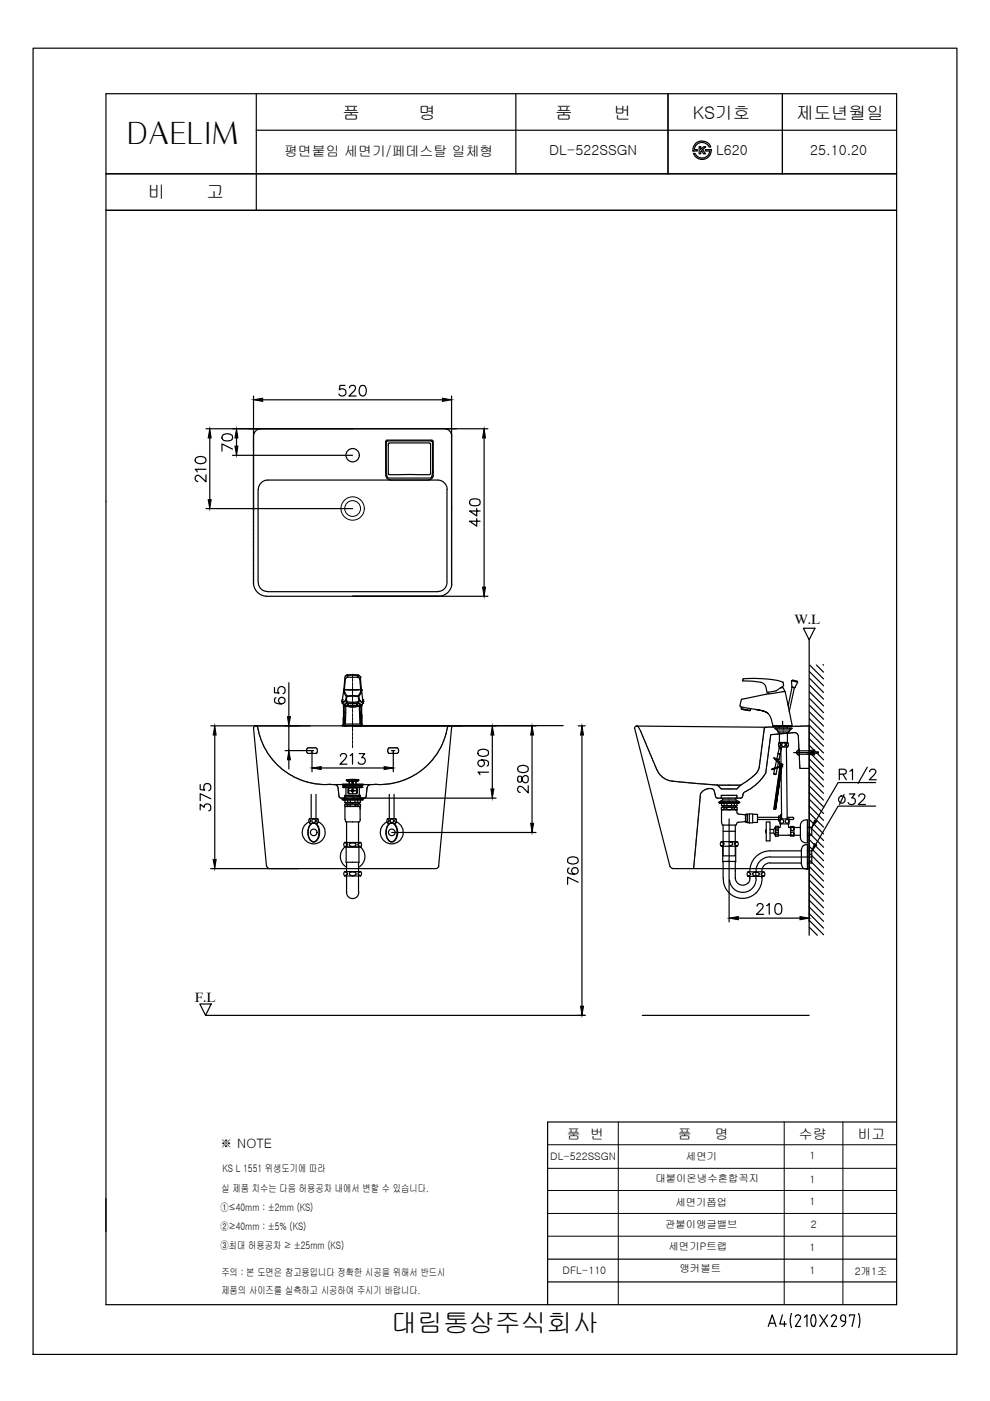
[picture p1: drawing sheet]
<svg xmlns="http://www.w3.org/2000/svg" width="210mm" height="297mm" viewBox="0 0 210 297" stroke-linecap="round" stroke-linejoin="round" font-family="sans-serif">
<!-- layer: YA -->
<g fill="none" stroke="#000" stroke-width=".25">
<path d="M7 10.2h195.9v277h-195.9zM22.5 19.9h167.6v256.7h-167.6zM54.3 19.9v24.7M109.4 19.9v17M141.6 19.9v17M165.9 19.9v17M22.5 36.8h167.6M54.3 27.6h135.8M147 32.5h.3a1.64 1.64 0 0 0 1.8 1 1.64 1.64 0 0 0 1.4-1.5h-.9l-.1-.3h1.3a1.97 1.97 0 0 1-1.5 2.1 1.97 1.97 0 0 1-2.3-1.3zM147.5 30.4a2 2 0 0 1 3.2 .8h-.2a2.02 2.02 0 0 0-2.4-.8l-.6 .5-.2 .5-.1 .3h.7v.3h-1l.1-.7zM148.2 31.1h.4v.5l.6-.5h.4l-.6 .6 .6 .9h-.4l-.5-.7-.1 .2v.5h-.4zM22.5 44.6h167.6"/>
<path d="M190.1 237.9h-74v38.7M116.1 271.8h74M116.1 267h74M165.9 278.8l-.6 1.9h1.4M167.8 278.5l-.3 1.5 .3 1.5M168.6 279.2a.56 .56 0 0 1 .8-.4 .56 .56 0 0 1 .3 .8l-1.1 1.6h1.1M170.5 279.3l.6-.5v2.4M172.2 278.9a2.1 2.1 0 0 0 .1 2.3l.5-.1 .1-.4a2.31 2.31 0 0 0-.2-1.8M172.2 278.9l.3-.2 .3 .2M173.8 278.8l1.7 2.4M175.5 278.8l-1.7 2.4M176.3 279.2a.54 .54 0 0 1 .7-.4 .54 .54 0 0 1 .3 .8l-1 1.6h1.1"/>
<path d="M178.2 279.3v.3M178.3 279.3a.53 .53 0 0 1 .5-.5 .53 .53 0 0 1 .5 .5M178.3 279.6v.3l.5 .2M179.3 279.3v.8M180.1 279.1v-.3h1.1l-.5 2.4M182 278.5l.3 1.5-.3 1.5M162.9 281.2l.8-2.4 .8 2.4M163.1 280.6h1.2M166.3 280.2v1M178.8 280.2h.5M179.3 280.1a1.25 1.25 0 0 1-.8 1.2"/>
</g>
<!-- layer: DIM -->
<path d="M131.1 237.9v38.7M166.3 237.9v38.7M178.7 237.9v38.7M116.1 257.3h74M116.1 252.4h74M116.1 242.7h74M116.1 247.7h74M116.1 262.1h74" fill="none" stroke="#000" stroke-width=".21"/>
<!-- layer: MAIN -->
<path d="M170.3 133.2h2.5l-1.2 2.5zM42.4 212.9h2.4l-1.2 2.4z" fill="none" stroke="#000" stroke-width=".25"/>
<!-- layer: 0 -->
<g fill="none" stroke="#000" stroke-width=".25">
<path d="M41.5 97.1a1.41 1.41 0 0 1 2.2 .4v.2a1.33 1.33 0 0 1-2.3 0zM43.7 99.5h-2.3l.4 .5M43.7 90.9h59.7M44.5 92.9v13M47.2 92.3a1.66 1.66 0 0 1 2 0 .8 .8 0 0 1-.3 1.1 1.85 1.85 0 0 1-1.7-.3l-.1-.2zM49.3 95.2l-2.2-1.1v1.5M49.3 96.5h25.4M50.2 92.9v1.7M53.7 84v39.9M55.4 90.9a1.63 1.63 0 0 0-1.7 1.6M55.7 84.8h38.1M73.1 81.7h-1l-.1 .9a.8 .8 0 0 1 1.2 0 .8 .8 0 0 1-.2 1.2 .8 .8 0 0 1-1.1-.3"/>
<path d="M74.1 82.2l.1-.3a.75 .75 0 0 1 1.1 0 .78 .78 0 0 1-.2 1l-1.1 1.1h1.5M76.5 81.8a.74 .74 0 0 1 1 .3 1.14 1.14 0 0 1-.7 1.9 1.41 1.41 0 0 1-.3-2.2zM94.2 90.9a1.63 1.63 0 0 1 1.6 1.6M95.7 84v39.9M102.6 92.9v31.6M43.7 100.7v1.5l-1.1-1.1a.65 .65 0 0 0-1.1-.1l-.1 .7 .5 .4M43.7 107.8h31M54.7 103.8v19.5M92.8 101.8h-36a2.01 2.01 0 0 0-2 2M92.8 101.8a2.01 2.01 0 0 1 2 2M94.8 103.8v19.5M99.7 106.1a1.85 1.85 0 0 1 2 0 .8 .8 0 0 1-.3 1.1 2.02 2.02 0 0 1-1.7-.3l-.1-.3z"/>
<path d="M101.1 110v1.6l-1.5-1.1h2.2M101.1 107.8v1.6l-1.5-1.1h2.2M53.8 123.9a2.86 2.86 0 0 0 2.7 2.5M54.8 123.4a1.93 1.93 0 0 0 2 2M56.4 126.4h47M56.8 125.4h36.1M94.8 123.4a1.93 1.93 0 0 1-2 2M95.8 123.9a2.86 2.86 0 0 1-2.7 2.5M45.5 155.8v26.4M53.7 154.3l2.8 29.4M54.2 153.9l-.3 .1-.1 .3M58.2 145.8v1.1l1 .1a.8 .8 0 0 1 0-1.3 .8 .8 0 0 1 1.2 .2 .8 .8 0 0 1-.4 1.2"/>
<path d="M58.5 147.9a.66 .66 0 0 0-.3 .7 .66 .66 0 0 0 .4 .5 1.59 1.59 0 0 0 1.8-.2 .7 .7 0 0 0-.4-1 .7 .7 0 0 0-.9 .5 .7 .7 0 0 0 .6 .8M60.4 159.1h6.1M61.2 144.8v7.1M61.2 153.9v5.2M66.2 159.1v4.5M76.1 159.8h1.2l-.6 .8a.73 .73 0 0 1 .8 .9 .73 .73 0 0 1-1 .5l-.4-.1-.2-.3M83 159.1h.7M83.4 159.1v4.5M95.4 153.9l.3 .1 .1 .3M95.7 154.3l-2.7 29.4M101.4 159.2a1.73 1.73 0 0 1 2.1 0 .74 .74 0 0 1-.3 1 1.78 1.78 0 0 1-1.8-.2zM104.4 155.8v11.5"/>
<path d="M112.8 155.8v18.8M119.4 153.9h-74.7M122.6 153.9h1.5M123.4 155.8v57.5M135 153.9l27.4 .3M135 153.9a.4 .4 0 0 0-.4 .5l7.5 29.3M135 153.9l.4 .3M135.3 154.1l.5 .9M165.9 152.9v1M168.3 159.6h4.4M168.9 159.4h.1v.3h-.1M168.9 159.4l.6-.4-.1 1.1-.5-.4"/>
<path d="M169.4 159.2l3.3-.2v.3l-1.6 .3 1.6 .2v.3l-3.3-.2M171.6 153.9v41.6M171.9 159.4h1.6v.3h-1.5M42.4 171.7v-1.2l.9 .7a.72 .72 0 0 1 .8-.8 .72 .72 0 0 1 .6 1l-.1 .3-.3 .2M42.4 166.3v1.1l1 .1a.8 .8 0 0 1 0-1.2 .8 .8 0 0 1 1.2 .2 .8 .8 0 0 1-.3 1.2M44.7 169.3l-2.3-1v1.5M61.2 161.1v1.9M68.1 162.8h13.3M72.2 160.3l.2-.4h.9a.51 .51 0 0 1 0 .7l-1.2 1.4h1.5M73.9 167.7h1.7M74.2 160.2l.5-.4v2.2M74.7 166.8v1.2"/>
<path d="M74.7 169.2h30.5M83 176.5h30.7M102.1 161.1a.7 .7 0 0 1 .6 1 .7 .7 0 0 1-1.2 .2 .7 .7 0 0 1 .2-1.1 2.29 2.29 0 0 1 1.8 .2 .72 .72 0 0 1-.2 1M103.6 163.7h-2.3l.5 .6M109.9 164.6a.81 .81 0 0 0 .2 1.2l.4-.1 .1-.2a.95 .95 0 0 1 1-1.1 .8 .8 0 0 1 .4 .9 .8 .8 0 0 1-.7 .7 1.04 1.04 0 0 1-.7-1.1 .45 .45 0 0 0-.7-.3zM109.9 162.6a1.66 1.66 0 0 1 2 0 .74 .74 0 0 1-.3 1.1 1.14 1.14 0 0 1-1.8-.7zM112 166.6v1.5l-1.1-1.1a.78 .78 0 0 0-.9-.2 .75 .75 0 0 0 0 1.1l.3 .1M153.3 176.2h2.6M154.6 173.6v21.9M162.5 178.3h.8M169.6 162.9h2M171.2 173.8v4.9"/>
<path d="M44.7 184.2h47.8M56.5 183.6l.3 .4 .2 .1M73.4 182.8v.1M93 183.6v.2l-.4 .3M120.4 182a1.73 1.73 0 0 1 2.1 0 .74 .74 0 0 1-.3 1.1 1.78 1.78 0 0 1-1.8-.2zM120.7 184a.68 .68 0 0 0-.3 1 1.73 1.73 0 0 0 2.1 0 .7 .7 0 0 0-.3-1 .7 .7 0 0 0-1 .5 .7 .7 0 0 0 .6 .8M122.6 187l-2.3-1v1.5M142.1 183.7l.5 .4 29 .1M142.7 184.1h.1M156.5 194.7h13.1M160.5 192.1l.1-.3 .3-.2h.5l.3 .2a.72 .72 0 0 1-.2 1l-1.1 1.1h1.5M162.5 192l.6-.4v2.3"/>
<path d="M164.6 191.7a.72 .72 0 0 1 1.1 .3 2.02 2.02 0 0 1-.2 1.7 .74 .74 0 0 1-1.1-.3 2.09 2.09 0 0 1 .2-1.7zM172.1 180.4v2.6M43.6 215.3h80.5M136.2 215.3h35.4"/>
<circle cx="74.8" cy="96.5" r="1.42"/>
<circle cx="74.8" cy="167.6" r=".28"/>
</g>
<!-- layer: 2 -->
<g fill="none" stroke="#000" stroke-width=".25">
<path d="M54.6 154.1v.1M54.6 154.2l.1 .2M54.7 154.4v.3M54.7 154.7l.1 .1M54.8 154.8v.2M54.8 155v.1M54.8 155.1v.2M54.9 155.3v.1M54.9 155.5l.1 .2M55 155.8l.1 .2M55.1 156v.3M55.2 156.3v.1"/>
<path d="M55.2 156.5l.1 .2M55.3 156.8l.1 .2M55.4 157.1l.1 .2M55.6 157.3v.1M55.6 157.5l.1 .2M55.7 157.7l.1 .3M55.9 158l.1 .4M56 158.5l.1 .1M56.1 158.6l.1 .2M56.3 158.8v.1M56.4 159v.1M56.5 159.1v.1"/>
<path d="M56.5 159.3l.1 .1M56.6 159.4l.1 .1M56.7 159.5v.1M56.8 159.7l.1 .2M56.9 159.9l.1 .1M65 159.3v.1M65 159.4l.1 .1M65.1 158.8l-.1 .4M65.1 159.5v.1M65.1 158.7v.1M65.2 159.7h.1M65.3 158.6h-.1"/>
<path d="M65.4 158.6h.7M65.4 159.7h.7M66.2 158.6h.4M66.2 159.7h.4M66.7 158.6h.2M67 158.6h.1M67.1 159.7h-.4M67.2 158.7l.1 .2M67.2 159.5v.2M67.3 159.4v.1M67.3 158.9v.3M67.3 159.3v.1"/>
<path d="M82.2 159.1v.1M82.2 159.3l.1 .2M82.3 158.8l-.1 .3M82.3 159.5l.1 .2M82.4 159.7h.6M83 158.6h-.5l-.2 .2M83.1 158.6h.4M83.1 159.7h.4M83.6 158.6h.7M84.3 159.7h-.7M84.4 158.7v.1M84.4 159.5v.1"/>
<path d="M84.4 158.8l.1 .3M84.5 159.4l-.1 .1M84.5 159.3v.1M84.5 159.1v.1M92.8 159.7l-.3 .3M92.8 159.5v.1M92.9 159.4v.1M93 159.2l-.1 .1M93.1 159.1l-.1 .1M93.2 158.8l-.1 .3M93.3 158.7l-.1 .1M93.4 158.6l-.1 .1"/>
<path d="M93.5 158.4l-.1 .2M93.6 158.2l-.1 .2M93.7 158l-.1 .1M93.7 157.9v.1M93.8 157.7v.1M93.8 157.6v.1M93.9 157.5l-.1 .1M94 157.3l-.1 .1M94 157.2v.1M94.1 156.9v.3M94.2 156.7l-.1 .2M94.3 156.5l-.1 .2"/>
<path d="M94.3 156.3v.1M94.4 156.2l-.1 .1M94.5 155.9l-.1 .2M94.5 155.7v.1M94.6 155.6v.1M94.6 155.4v.1M94.6 155.3v.1M94.7 155.1l-.1 .2M94.7 155v.1M94.7 154.8v.1M94.8 154.7l-.1 .1M94.9 154.4l-.1 .2"/>
<path d="M94.9 154.1v.2M135 153.9h.1M135.8 155.1l.1 .2M136 155.3v.1M136 155.5l.1 .2M136.1 155.8l.1 .2M136.3 156v.1M136.3 156.2v.1M136.4 156.3v.1M136.4 156.4l.1 .3M136.6 156.7v.1M136.6 156.9v.1"/>
<path d="M136.7 157v.1M136.7 157.2h.1M136.8 157.3v.1M136.8 157.5l.1 .2M137 157.7l.1 .4M137.1 158.2l.1 .2M137.3 158.4v.1M137.3 158.6l.1 .2M137.4 158.8l.1 .1M137.5 159l.1 .2M137.6 159.3l.1 .1M137.7 159.4v.1"/>
<path d="M137.7 159.6l.1 .1M137.8 159.7v.1M137.9 159.9l.1 .2M161.3 159.9v.2M161.4 159.6v.2M161.4 159.3v.1M161.4 159.4v.1M161.4 159v.2M161.5 158.7v.1M161.5 158.8l-.1 .1M161.5 158.3v.3M161.6 158v.2"/>
<path d="M161.6 158.2l-.1 .1M161.6 157.7v.1M161.6 157.9v.1M161.7 157.3v.2M161.7 157.6l-.1 .1M161.7 157.2h.1M161.7 156.7v.4M161.8 156.4v.2M161.8 156.1v.2M161.9 155.8v.1M161.9 155.9l-.1 .1M161.9 155.5h.1"/>
<path d="M161.9 155.6v.1M162 155.3l-.1 .1M162 154.7v.1M162 154.9v.1M162 155v.3M162.1 154.4l-.1 .3M162.2 154.2l-.1 .2M162.3 154.2h.3M162.8 154.1l-.1 .1M162.8 154.1h.3M162.9 159.7v.3M162.9 159.4v.3"/>
<path d="M163 159.1v.3M163 158.8v.1M163 159v.1M163.1 158.6l-.1 .2M163.1 158.2v.1M163.1 158.3v.3M163.1 158v.1M163.2 157.7l-.1 .3M163.2 157.1v.6M163.3 157v.1M163.3 156.5v.1M163.3 156.6v.3"/>
<path d="M163.4 156.2v.1M163.4 156.4l-.1 .1M163.4 156.1h.1M163.4 155.9v.1M163.5 155.8h-.1M163.6 155.8h.1M163.9 155.7l-.2 .1M164 155.7h.1M164.2 154.1h-1M164.2 154.1h.1M164.3 155.7h-.1M164.3 155.7h.1"/>
<path d="M164.4 154.1h.4M164.5 155.7h.1M164.7 155.6l-.1 .1M164.9 154.1h.5M165.2 155.6h-.4M165.6 154.1h-.1M165.6 154.1h.4M165.9 155.5l-.6 .1M166 155.5h.1M166.1 154.1h.8M166.1 155.5h.3M166.5 155.5h.1"/>
<path d="M167 154h.2M167 155.5h-.4M167.2 155.4l-.1 .1M167.2 155.4h.3M167.3 154h.4M167.6 155.4h-.1M167.7 155.4h.3M167.8 154h.5M168.1 155.3l-.1 .1M168.1 155.3h.3M168.4 154h.1M168.5 155.3h.1"/>
<path d="M168.6 154h.3M168.6 155.3l.2 .1M168.8 155.4l.1 .1M168.9 155.5h.1M169 154h.7M169.1 155.6v.1M169.1 155.7l.1 .1M169.2 155.8v.1M169.2 156l.1 .6M169.3 156.7v.4M169.3 157.6l.1 .1M169.3 157.2v.3"/>
<path d="M169.4 158.4v.2M169.4 157.7v.1M169.4 157.9v.4M169.4 158.7v.4M169.4 159.1v.3M169.4 159.6l.1 .7M169.4 159.4v.1M169.8 153.9h.4M170.3 153.9h.3M170.7 153.9h.4M171.3 153.9h-.2M171.3 153.9h.3"/>
<path d="M57 160l.1 .1M57.1 160.2h.1M57.2 160.3l.1 .1M57.3 160.4v.1M57.4 160.5v.1M57.5 160.7h.1M57.6 160.8l.1 .2M57.7 161l.1 .1M57.9 161.1l.1 .2M58.1 161.3v.1M58.2 161.5v.1M58.3 161.6h.1"/>
<path d="M58.4 161.7v.1M58.5 161.8v.1M58.6 161.9l.1 .2M58.8 162.2l.2 .1M59 162.4l.2 .1M59.3 162.6h.1M59.4 162.7h.1M59.5 162.8h.1M59.6 162.9l.1 .1M59.7 163h.1M59.8 163.1h.1M59.9 163.2l.5 .3"/>
<path d="M60.4 163.5l.1 .1M60.6 163.6v.1M60.7 163.7l.1 .1M60.8 163.8h.1M60.9 163.9h.1M61.1 164l.1 .1M61.2 164.1h.1M61.3 164.1l.1 .1M61.5 164.2v.1M61.6 164.3l.1 .1M61.7 164.4l.3 .1M62 164.5l.1 .1"/>
<path d="M62.1 164.6h.1M62.3 164.7h.1M62.4 164.7l.2 .2M62.7 164.9h.1M62.8 164.9l.3 .1M63.1 165.1l.2 .1M63.4 165.2h.1M63.5 165.2l.1 .1M63.7 165.3l.2 .1M64 165.4v.1M64.1 165.5h.1M64.2 165.5h.1"/>
<path d="M64.4 165.6h.1M64.5 165.6l.3 .1M64.8 165.7l.3 .1M65.1 165.8h.1M65.3 165.8v.1M65.4 165.9h.1M65.6 165.9h.1M65.7 166h.2M66 166h.1M66.2 166l.2 .1M66.4 166.1h.2M66.6 166.1l.1 .1"/>
<path d="M66.7 166.2h.3M67.1 166.2h.2M67.4 166.2l.1 .1M67.5 166.3h.3M67.8 166.3h.4M68.3 166.3h.4M68.8 166.3h.5M69.5 166.3h-.1M69.5 166.3h.5M70 166.3h.1M70.2 166.3h.1M70.3 166.3h.1"/>
<path d="M70.5 166.3h.7M71 166.3l.1 .1M71.2 166.4h.1M71.3 166.3h.4M71.3 166.5h.1M71.4 166.6h.1M71.5 166.7l.1 .1M71.6 166.8l.1 .3M71.7 167.2v.2M71.7 166.3h1.2M71.7 167.5v.3M71.8 167.8v.3"/>
<path d="M71.8 168.1v.1M71.8 168.3l.1 .2M71.9 168.8l.1 .3M71.9 168.6v.1M73 166.3h.3M73.1 169.1v.1l-1.1-.1M73.1 169.2h.2M73.1 169v.1M73.3 168.6h-.2v.3M73.4 166.4h.7M73.4 168.6h.7M73.4 169.2h.7"/>
<path d="M74.2 166.4h.4M74.2 168.6h.4M74.2 169.2h.4M74.7 168.6h.3M74.7 169.2h.3M75 166.4h.1M75.1 166.4h.4M75.1 168.6h.4M75.1 169.2h.4M75.6 166.4h.5M75.6 168.6h.6M75.6 169.2h.6"/>
<path d="M76.1 166.3h.1M76.3 166.3h.4M76.3 168.6l.1 .3M76.3 169.2h.1M76.4 169.1l.1 .1M76.4 169v.1M76.8 166.3h.4M77.2 166.3h.7M77.3 169.2h-.8M77.5 169.1l-.1 .1M77.6 168.8l-.1 .3M77.7 168.6l-.1 .1"/>
<path d="M77.7 168v.2M77.7 168.3v.2M77.8 167.7v.2M77.8 167.5v.1M77.8 166.9v.5M77.9 166.8v.1M78 166.7l-.1 .1M78 166.3h.4M78.1 166.6h-.1M78.2 166.5h-.1M78.3 166.4h.1M79.2 166.3l-.8 .1"/>
<path d="M79.3 166.3h-.1M79.4 166.3h.4M79.9 166.3h.1M80 166.3h.2M80.2 166.3h.4M80.7 166.3h.4M81.2 166.3h-.1M81.3 166.3h.2M81.7 166.3h-.1M81.7 166.3h.1M81.9 166.3h.1M82.2 166.2l-.2 .1"/>
<path d="M82.2 166.2h.1M82.6 166.2h-.2M82.7 166.2h.1M82.9 166.1l-.1 .1M83.3 166l-.3 .1M83.5 166h-.1M83.8 166h-.2M83.8 165.9h.2M84.3 165.8l-.3 .1M84.4 165.8h-.1M84.6 165.7l-.2 .1M84.7 165.7h-.1"/>
<path d="M84.9 165.7h-.2M85 165.6l-.1 .1M85 165.6h.1M85.2 165.5h.1M85.4 165.5h-.1M85.7 165.4l-.2 .1M85.9 165.3l-.1 .1M86.1 165.2l-.2 .1M86.3 165.1l-.1 .1M86.4 165.1h-.1M86.6 165h-.1M86.7 164.9l-.1 .1"/>
<path d="M87 164.8l-.2 .1M87.1 164.7l-.1 .1M87.4 164.6l-.2 .1M87.5 164.5l-.1 .1M87.7 164.4l-.1 .1M87.8 164.4h-.1M88.1 164.2l-.3 .2M88.2 164.1l-.1 .1M88.3 164.1h.1M88.5 164h-.1M88.6 163.9h-.1M88.7 163.8h-.1"/>
<path d="M88.8 163.7v.1M89 163.6l-.1 .1M89.2 163.4l-.2 .2M89.4 163.3l-.1 .1M89.6 163.2h-.1M89.7 163.1h-.1M89.8 163h-.1M89.9 162.9h.1M90 162.7v.1M90.2 162.7h-.1M90.3 162.6h-.1M90.4 162.4l-.1 .1"/>
<path d="M90.5 162.4h-.1M90.7 162.2l-.2 .1M90.8 162l-.1 .1M91 161.9l-.1 .1M91 161.8v.1M91.1 161.7v.1M91.3 161.6h-.1M91.3 161.5v.1M91.5 161.3l-.1 .1M91.6 161.2l-.1 .1M91.8 161l-.2 .2M91.8 160.9v.1"/>
<path d="M91.9 160.8h.1M92.2 160.4l-.2 .3M92.3 160.3v.1M92.4 160.2h.1M92.5 160l-.1 .1M138 160.1v.1M138 160.3l.1 .2M138.2 160.5v.2M138.2 160.7v.1M138.3 160.8v.1M138.3 161l.1 .1M138.4 161.1v.1"/>
<path d="M138.5 161.3h.1M138.5 161.4v.1M138.6 161.6l.1 .2M138.7 161.9h.1M138.8 162v.2M138.9 162.3v.1M138.9 162.4l.1 .1M139 162.5l.1 .4M139.2 163l.1 .2M139.3 163.3v.1M139.4 163.4l.1 .2M139.5 163.7l.1 .1"/>
<path d="M139.6 163.8v.1M139.7 163.9l.1 .1M139.8 164.1h.1M139.9 164.2v.1M140 164.3l.2 .2M140.2 164.5l.1 .1M140.3 164.6l.1 .1M140.4 164.7l.1 .1M140.5 164.8l.1 .1M140.7 164.9h.1M140.8 165h.1M140.9 165.1h.1"/>
<path d="M141 165.2h.1M141.2 165.2l.2 .1M141.5 165.3l.1 .1M141.6 165.4l.2 .1M141.9 165.5h.1M142.1 165.5h.1M142.2 165.5l.1 .1M142.4 165.6h.1M142.5 165.6h.1M142.7 165.6l.1 .1M142.9 165.7h.2M143.2 165.7h.1"/>
<path d="M143.3 165.7h.3M143.6 165.7h.1M143.8 165.7h.2M144.1 165.8h.4M144.6 165.8l.7 .1M145.3 165.9h.1M145.4 165.9h.3M145.8 165.9l.1 .1M145.9 166h.3M146.2 166h.3M146.5 166h.1M146.7 166h.1"/>
<path d="M146.8 166h.3M147.1 166l.2 .1M147.3 166.1h.3M147.4 179.9v.1M147.5 179.5h.1M147.5 179.6v.3M147.5 179v.4M147.6 178.5v.3M147.6 178.9v.1M147.6 166.1h.1M147.6 177.6v.9M147.7 177.2v.4"/>
<path d="M147.7 176.7v.1M147.7 176.9v.2M147.8 166.1h.4M147.8 176.2v.1M147.8 176.4v.3M147.9 175.3v.3M147.9 175.7l-.1 .5M147.9 174.9v.4M147.9 174.4v.4M148 174v.3M148 173.7v.2M148.1 173l-.1 .6"/>
<path d="M148.1 172.6v.4M148.2 172.1v.3M148.2 172.4v.1M148.2 166.2h.2M148.2 171.7v.4M148.2 171.2v.4M148.3 170.7v.4M148.3 170.3v.1M148.3 170.4v.3M148.4 169.8v.4M148.4 169.3v.5M148.4 168.9v.2"/>
<path d="M148.4 169.2v.1M148.5 168.5v.2M148.5 168.8h-.1M148.5 166.2h.1M148.6 168.2l-.1 .2M148.7 166.2h.1M148.7 168.1l-.1 .1M148.8 168h-.1M148.8 166.2h.1M148.9 167.9h-.1M149 166.2h.3M149 167.7l-.1 .1"/>
<path d="M149.1 167.7h-.1M149.3 167.6h-.1M149.3 166.2l.1 .1M149.4 167.5h-.1M149.4 166.3h.3M149.7 167.4h-.3M149.7 167.3h.1M149.8 166.3h.3M149.8 167.3h.2M150 167.2h.1M150.2 166.3h.1M150.3 167.2h-.2"/>
<path d="M150.3 167.2h.1M150.4 166.3h.1M150.5 167.2h.3M150.5 166.3h.4M150.9 167.2h.1M151 166.4h.4M151 167.2l.1 .1M151.2 167.3v.1M151.2 167.4l.1 .1M151.4 167.5v.1M151.4 167.7l.1 .1M151.5 166.4h.1"/>
<path d="M151.5 167.8v.1M151.5 168h.1M151.5 168l.1 .3M151.6 168.3v.2M151.6 166.4h.4M151.6 168.5l.1 .3M151.7 168.8l.1 .3M151.7 168.8h.1M151.9 169.1l.1 .1M152 169.2h.5M152 166.4l.2 .1M152.1 166.5h.2"/>
<path d="M152.2 166.6h.1M152.3 166.6l.1 .1M152.4 166.5h1.1M152.4 166.8h.1M152.5 166.9h.1M152.6 169.2h.2M152.6 167l.1 .1M152.8 167.1h.1M152.9 167.2l.4 .1M152.9 169.1v.1M152.9 169.2h.4M152.9 169v.1"/>
<path d="M153.3 168.6h-.4v.3M153.4 168.6h.4M153.4 169.2h.4M153.4 167.3h.4M153.6 166.5h.4M153.9 168.6h1.5M153.9 169.2h1.5M153.9 167.3h1.5M154.1 166.5h1.1M155.3 166.5h.4M155.5 168.6h.4M155.5 169.2h.4"/>
<path d="M155.5 167.3h.4M155.8 166.5h.6M156 168.6h.2v.3M156.2 169.1l.1 .1h-.3M156.2 169v.1M156.3 167.2l-.3 .1M156.4 169.2h.3M156.4 167.1h-.1M156.5 167l-.1 .1M156.5 166.5h.4M156.6 166.9h-.1M156.7 166.8h.1"/>
<path d="M156.8 166.6l-.1 .1M157 166.6h-.1M157 166.5h.1M157.1 166.4v.1M157.2 169.2h-.4M157.3 166.3l-.1 .1M157.3 169.1l-.1 .1M157.4 169l-.1 .1M157.4 166.3h-.1M157.5 168.8l-.1 .2M157.5 166.2h-.1M157.6 168.2l-.1 .5"/>
<path d="M157.6 166.1h.1M157.7 168v.1M157.8 166h-.1M157.8 168h.1M157.9 165.9l-.1 .1M158 167.9h-.1M158.1 165.8l-.1 .1M158.2 165.7l-.1 .1M158.2 167.7l-.1 .1M158.3 165.7h-.1M158.4 167.7h-.1M158.5 167.6l-.1 .1"/>
<path d="M158.5 165.5l-.1 .1M158.6 167.5l-.1 .1M158.7 165.4l-.1 .1M158.8 165.3l-.1 .1M158.9 167.4l-.2 .1M158.9 165.2h-.1M159 165.1l-.1 .1M159 167.3l-.1 .1M159.2 167.2l-.1 .1M159.3 167.1l-.1 .1M159.4 164.8l-.3 .3M159.4 167l-.1 .1"/>
<path d="M159.5 164.7v.1M159.6 166.8l-.1 .2M159.6 164.6l-.1 .1M159.8 164.5l-.1 .1M159.8 166.8h-.1M159.9 164.4l-.1 .1M159.9 166.7h-.1M160 164.3l-.1 .1M160 166.6h-.1M160.1 164.2l-.1 .1M160.3 164.1l-.2 .1M160.3 166.4l-.3 .2"/>
<path d="M160.3 163.9v.1M160.3 166.3h.1M160.4 163.8v.1M160.5 166.2l-.1 .1M160.6 163.7l-.1 .1M160.6 163.6v.1M160.6 166.1h-.1M160.7 163.4l-.1 .1M160.7 166h-.1M160.8 163.3l-.1 .1M160.8 163.2v.1M160.8 165.9h-.1"/>
<path d="M160.9 163v.1M160.9 165.7v.1M161 162.5l-.1 .5M161 162.2v.2M161 165.6v.1M161.1 161.6h.1M161.1 161.7v.4M161.1 161.4v.1M161.1 165.5v.1M161.2 161v.1M161.2 161.1l-.1 .2M161.2 160.8v.1"/>
<path d="M161.2 165.4l-.1 .1M161.3 160.3v.2M161.3 160.5l-.1 .3M161.3 160.2v.1M161.3 165.3v.1M161.4 165.2h.1M161.5 165.1v.1M161.6 164.9v.1M161.8 164.7l-.1 .2M161.9 164.6h-.1M162 164.4v.1M162.1 164.3l-.1 .1"/>
<path d="M162.2 164.2l-.1 .1M162.2 164.1h.1M162.4 163.7v.1M162.4 163.8l-.1 .2M162.4 163.4v.1M162.4 163.5v.1M162.5 163.1v.1M162.5 163.2l-.1 .1M162.5 162.6v.1M162.5 162.8v.2M162.6 162l-.1 .6M162.7 161.4v.1"/>
<path d="M162.7 161.6l-.1 .3M162.7 161.1v.1M162.7 161.3h.1M162.8 160.8v.1M162.8 160.9l-.1 .2M162.8 160.5v.3M162.8 160v.3M162.8 160.3v.1M169.5 160.4v.4M169.5 160.8v.3M169.5 161.1v.1M169.5 162.1l.1 .1"/>
<path d="M169.5 161.3v.7M169.6 162.8v.1M169.6 162.2v.2M169.6 162.5v.3M147.1 184.1v.1M147.1 183.6v.4M147.1 183.1v.1M147.1 183.3v.3M147.2 182.9v.2M147.2 182.2v.6M147.3 181.8v.2M147.3 182.1v.1"/>
<path d="M147.3 181.3v.2M147.3 181.6v.1M147.3 180.9v.3M147.4 180.1v.7"/>
</g>
<!-- layer: 6 -->
<g fill="none" stroke="#000" stroke-width=".25">
<path d="M65.5 174.3a2.43 2.43 0 0 0-.9 3.7 2.43 2.43 0 0 0 3.8 0 2.43 2.43 0 0 0-.9-3.7M65.6 173.7l.3 .3-.4 .4M65.6 173.5a.83 .83 0 0 0 0 1M65.6 173.6h1.7M65.6 174.6h.5M65.9 174.9a.89 .89 0 0 1 .9-.3 .89 .89 0 0 1 .6 .8 2.5 2.5 0 0 1-.7 3 1.37 1.37 0 0 1-1.4-1.5l.2-1.5zM65.9 174.7a1.04 1.04 0 0 1 1.1-.2 1.04 1.04 0 0 1 .6 .9 2.25 2.25 0 0 1-1.1 3.1 2.25 2.25 0 0 1-1.1-3.1zM66 168.4v5.2M66.9 174.6h.4M67 168.4v5.2M67.3 173.5a.83 .83 0 0 1 0 1M67.4 173.7l-.3 .3 .3 .4"/>
<path d="M82.1 174.3a2.43 2.43 0 0 0-1 3.7 2.43 2.43 0 0 0 3.9 0 2.43 2.43 0 0 0-.9-3.7M82.1 173.7l.4 .3-.4 .4M82.2 173.5a.83 .83 0 0 0 0 1M82.2 173.6h1.7M82.2 174.6h.4M82.4 174.9a.89 .89 0 0 1 1-.3 .89 .89 0 0 1 .6 .8 2.5 2.5 0 0 1-.7 3 1.37 1.37 0 0 1-1.4-1.5l.2-1.5zM82.4 174.7a1.04 1.04 0 0 1 1.1-.2 1.04 1.04 0 0 1 .6 .9 2.25 2.25 0 0 1-1 3.1 2.25 2.25 0 0 1-1.1-3.1zM82.5 168.4v5.2M83.5 174.6h.4M83.6 168.4v5.2M83.9 173.5a.83 .83 0 0 1 0 1M84 173.7l-.3 .3 .3 .4"/>
<circle cx="66.5" cy="176.5" r=".7"/>
<circle cx="66.5" cy="174" r=".38"/>
<circle cx="83" cy="174" r=".38"/>
<circle cx="83.1" cy="176.5" r=".7"/>
</g>
<!-- layer: 0 -->
<g fill="none" stroke="#000" stroke-width=".21">
<circle cx="74.8" cy="107.8" r="2.48"/>
<circle cx="74.8" cy="107.8" r="1.67"/>
</g>
<!-- layer: ORTHO$4 -->
<path d="M74.7 90.9h.1M74.7 153.4h.1" fill="none" stroke="#000" stroke-width=".25"/>
<!-- layer: ORTHO$3 -->
<path d="M74.7 90.9h.1M74.7 153.4h.1" fill="none" stroke="#000" stroke-width=".25"/>
<!-- layer: DEFAULT -->
<g fill="none" stroke="#000" stroke-width=".25">
<path d="M171.6 135.7v62.6M54.3 153.9l.3 .2M95.2 153.9l-.3 .2M171.6 153.7l3 3.1M171.6 155.2l3 3M171.6 156.6l3 3.1M171.6 158l3 3.1M171.6 159.4l3 3.1M171.6 152.4l3 3M171.6 142.4l3 3M171.6 143.8l3 3M171.6 145.2l3 3"/>
<path d="M171.6 146.7l3 3M171.6 148.1l3 3M171.6 149.5l3 3M171.6 150.9l3 3M171.6 141l3 2.9M173.1 141l1.5 1.5M174.5 140.9l.1 .1M171.6 160.9l3 3M171.6 162.3l3 3.1M171.6 163.7l3 3.1M171.6 165.2l3 3M171.6 166.6l3 3"/>
<path d="M171.6 168l3.1 3.1M171.6 169.4l3 3.1M171.6 170.9l3 3M171.6 172.3l3 3.1M171.6 173.7l3 3.1M171.6 175.1l3 3.1M171.6 176.6l3 3M171.6 178l3 3.1M171.6 179.4l3 3.1M171.6 180.9l3 3M171.6 182.3l3 3M171.6 183.7l3 3.1"/>
<path d="M171.6 185.1l3 3.1M171.6 186.6l3 3M171.6 188l3 3.1M171.6 189.4l3 3.1M171.6 190.9l3 3M171.6 192.3l3 3M171.6 193.7l3 3.1M171.6 195.1l3 3.1M171.6 196.6l1.7 1.7"/>
</g>
<!-- layer: 0 -->
<g fill="#000" stroke="#000" stroke-width=".21">
<path d="M44.5 90.9l.3 2h-.7zM49.8 94.6h.6l-.2 1.9zM50.2 90.9l.2 2h-.6zM53.7 84.8l2-.4v.7zM93.8 84.4l1.9 .4-1.9 .3zM102.6 90.9l.3 2h-.6zM44.1 105.9h.7l-.3 1.9zM102.3 124.5h.6l-.3 1.9zM45.5 153.9l.3 1.9h-.6zM60.9 151.9h.7l-.4 2zM104.4 153.9l.3 1.9h-.6zM112.8 153.9l.3 1.9h-.6z"/>
<path d="M123.4 153.9l.3 1.9h-.6zM61.2 159.1l.4 2h-.7zM66.2 162.8l1.9-.3v.7zM81.4 162.5l2 .3-2 .4zM104.1 167.3h.6l-.3 1.9zM112.5 174.6h.6l-.3 1.9zM45.2 182.2h.6l-.3 2zM154.6 194.7l1.9-.4v.7zM169.6 194.3l2 .4-2 .3zM123.1 213.3h.6l-.3 2z"/>
</g>
<!-- layer: 4 -->
<g fill="none" stroke="#000" stroke-width=".25">
<path d="M73.1 178.7l.5 .2M73.1 178.6h3.3M73.1 178.6l-.2 .5 .2 .5M73.4 179.6v3.2h2.7v-3.2M73.6 179.2l-.5 .3M73.6 178.9v.3M74.1 179.2l.4 .2h.6M74.1 178.9v.3M75.1 178.7h-.6l-.4 .2M75.1 178.7l.2 .1M75.3 178.8l.1 .1M75.3 179.4h-.2"/>
<path d="M75.4 178.9v.3M75.4 179.2l-.1 .2M75.9 178.9v.3M76 179.2l.2 .2M76.1 179.4l.3 .1M76.2 178.8l-.2 .1M76.4 178.7l-.3 .1M76.4 179.5h.1M76.4 179.6h-3.3a2.6 2.6 0 0 0 .4 4.3M76.4 179.6h.1M76.4 179.6a2.6 2.6 0 0 1-.4 4.3M76.4 178.6l.3 .5-.3 .5"/>
<path d="M76.5 178.7h-.1M152.9 178.5l.3 .1M152.9 178.4h3h-1.3M152.9 178.4l-.2 .5 .2 .5h3.4M153.2 179.4v3.2h2.8v-3.2M153.2 179.2l-.3 .1M153.3 178.6a.33 .33 0 0 1 .2 .3 .33 .33 0 0 1-.2 .3M154.6 178.5l.5 .1M155.1 179.2l-.4 .1M155.2 178.6l.1 .3-.1 .3M156.3 178.4h-.4h.4M156.3 178.4l.2 .5-.2 .5"/>
<path d="M156.3 178.5a.44 .44 0 0 0-.5 .4 .44 .44 0 0 0 .6 .4M170.2 179.4l-.3 .9v2.8l.3 .8M170.5 179.2l-.3 .3M171.2 179.1v5.2M171.2 179l-.7 .2M73.1 184.8h.1M73.1 184.8h2.9M73.1 184.8l-.2 .4 .2 .5h3.3l.3-.5-.3-.4M73.2 184.9l.4 .3v.2M73.2 185.7h-.1M73.4 182.8l.1 2M73.5 185.7v3.4"/>
<path d="M73.5 189.1a1.29 1.29 0 0 0 1.3 1.4 1.29 1.29 0 0 0 1.2-1.4M73.5 189.1v.1M73.6 185.4l-.4 .2M74.7 184.8h.1M74.8 184.8l.3 .1M74.8 184.8a.47 .47 0 0 0-.7 .4 .47 .47 0 0 0 .7 .4h.3M75.1 184.9h.2M75.3 185l.1 .1M75.3 185.5l-.2 .1M75.4 185.4l-.1 .1M75.5 185.1v.3M76 185.1v.3"/>
<path d="M76 185.4l.2 .1M76 182.9v1.9h.4M76 185.7v3.4M76.1 182.9h.1M76.1 182.8h.1M76.1 185.5l.3 .1M76.2 185l-.2 .1M76.4 184.9l-.3 .1M76.4 185.7h.1M76.5 184.8h-.1M153.3 182.6v.1M153.3 182.7v3.5"/>
<path d="M155.9 182.8v3.4M156 182.7h-.1M156 182.6v.1M158.5 184.9h.2M158.6 184.8h3.3l.2 .7-.2 .3h-3.3l-.2-.5zM158.7 185.7l-.2 .1M158.7 184.9l.4 .3M158.9 185.8l.1 .2M159 186a1.55 1.55 0 0 1-1.5 1.7 1.55 1.55 0 0 1-1.6-1.7M159.1 185.5l-.4 .2M159.1 185.2v.3M159.6 185.5l.4 .2"/>
<path d="M159.6 185.2v.3M160 188h.1M160 185.7h.6M160.3 184.8v1.4M160.3 186.2a2.82 2.82 0 0 1-2.6 3 2.82 2.82 0 0 1-3-2.6M160.8 185l-.7-.1-.5 .3M160.8 185.6l-.2 .1M160.8 185l.2 .2M160.9 185.2v.3M161 185.5l-.2 .1M161.5 185.2v.3M161.5 185.5l.4 .2"/>
<path d="M161.5 185.6v.5M161.6 186a4.1 4.1 0 0 1-4.1 4.5 4.1 4.1 0 0 1-4.1-4.3M161.8 185.7l.2 .1M161.9 184.9l-.4 .3M162 184.9h-.2M163.3 182.9a1.76 1.76 0 0 0-1.8 1.9M163.3 181.7a2.98 2.98 0 0 0-3 3.1M163.3 181.7h8.8M163.3 183h6.6M169.9 180.4h-4.8a5.5 5.5 0 0 0-4.9 1.3l-.9 1.4-.3 1.7M170.2 183.9l.3 .3M170.5 184.2l.7 .1"/>
<path d="M171.2 183h.9M171.2 180.4h.9"/>
</g>
<!-- layer: 7 -->
<g fill="none" stroke="#000" stroke-width=".25">
<path d="M72.5 148.7h.1M72.5 148.6h.1M72.5 153.8h4.4M72.5 148.6v.1M72.6 148.4h.1M72.6 149.1h.1M72.6 148.4l-.1 .2 .1-.2M72.6 149.1l.3 .4M72.8 152.1v1.4v-1.4M72.8 149.7v.3v-.3M72.8 150.3v.4v-.4M72.8 150.7v.8z"/>
<path d="M72.8 151.5v.6zM72.8 150v.3v-.3M72.8 149.5h.1M72.8 149.5v.2v-.2M72.9 146.4l.1 .6M72.9 149.5h.1M72.9 149.4h.1M72.9 146.4h.1M72.9 146.2h.1M72.9 146.2v.2M72.9 146.4l-.3 2M72.9 149.5l.2 .1"/>
<path d="M72.9 149.4v.1M72.9 146.1l.1 .1M73 146.2a1.76 1.76 0 0 0 .6 1.3M73 153.9h.1M73 147h.1M73 147l.4 .7 .2-.2M73 146.2h3.5M73 146.2h.1M73 149.5l.9 .1M73 149.5h.1M73.1 149.7v3.8M73.1 149.6h.1"/>
<path d="M73.1 149.7h.1M73.1 146.2l.8 .1 2.5-.1M73.1 149.6l.2 .1M73.1 143.6h.1M73.1 143.6l-.2 2.6M73.2 153.9h.1M73.2 153.8v.2zM73.3 149.7l-.1 3.8M73.3 148.5l-.7 .5-.1-.3 .1 .4M73.3 149.7l.8 .1M73.3 148.5v.1M73.4 148.5l.2-.8 1.1-.1 1.2 .1 .2 .8"/>
<path d="M73.4 148.5h.1M73.4 148.5l.2 .3 1.1 .1M73.4 147.7l-.1 .8M73.5 143.1l-.4 .5M73.5 148.9l-.2-.3-.7 .5M73.5 148.9l.1 .1-.6 .5M73.5 148.9l-.6 .5M73.6 147.5h2.3M73.6 149h2.3M73.7 143.6h-.1a1.05 1.05 0 0 0-.5 1.2l-.1 1.4M73.7 143.6h.1M73.7 143.6h2.1"/>
<path d="M73.8 149.3l.2-.1 .7-.1 .9 .1 .1 .1M73.8 143.2h1.9M73.8 149.2v.2M73.9 149.7l.4 .2 1.3-.2M73.9 149.5v-.1v.3M73.9 149.6h1.7M73.9 149.7a2.42 2.42 0 0 1 1.7 0M73.9 149.7l.4-.1 1.3 .1-.4 .2zM74.7 148.9v1M75.6 149.5v-.1v.3M75.7 149.2v.2M75.7 143.2h.1"/>
<path d="M75.8 143.6h.1M75.8 143.6h.1a1.15 1.15 0 0 1 .5 1.2l.1 1.4M75.9 149l.6 .5M75.9 147.5l.2 .2M76 148.9l.6 .5M76 148.9l-.1 .1M76 143.1h-2.5l.3 .1-.2 .1 .1 .3M76 143.1l-.2 .1v.4M76 143.1l.4 .5M76.1 147.7l.2 .8M76.1 148.5h.1M76.1 148.5l-.2 .3-1.2 .1"/>
<path d="M76.2 148.6l-.2 .3M76.2 148.6l.7 .5M76.3 149.7v3.8M76.3 148.5l.6 .5v-.3v.4l-.2 .4M76.3 149.7l-.9 .1M76.3 148.5l-.1 .1M76.4 146.2h.1M76.4 149.7l.1 3.8M76.4 149.6h.1M76.4 149.7h.1M76.4 143.6h.1M76.4 149.6v.1"/>
<path d="M76.4 149.6l-.1 .1M76.4 143.6l.2 2.5M76.5 146.2a1.76 1.76 0 0 1-.6 1.3M76.5 153.9h.1M76.5 153.8v.2zM76.5 149.5h.1M76.5 146.2h.1M76.5 149.5l-.9 .1M76.5 147l-.4 .7M76.5 147h.1M76.6 146.1v.1M76.6 146.1l-.1 .1"/>
<path d="M76.6 149.4h.1M76.6 149.4l.1 .1M76.6 146.2h.1M76.6 146.2l.1 .2M76.7 146.4l-.2 .6M76.7 149.7v.3v-.3M76.7 150.3v.4v-.4M76.7 151v.5zM76.7 150.7v.3v-.3M76.7 150v.3v-.3M76.7 149.5h.1M76.7 149.5v.2v-.2"/>
<path d="M76.7 146.4h.1M76.7 146.4l.2 2M76.7 149.5l-.3 .1M76.7 153.5h-3.9l-.3 .3 4.2 .1M76.7 153.5v-1.4v1.4M76.7 153.5l.2 .4h-2.2M76.7 151.5v.6zM76.9 148.4h.1M76.9 149.1h.1M76.9 148.4v.3zM76.9 148.7h.1M76.9 148.6v.1"/>
<path d="M156.9 149.7l.1 .1M157 149.9h.3M157.2 150.3l1.9 .3M157.2 148.4l-.3 1.3M157.3 148.2l-.1 .1M157.4 150.4h.1M157.4 150.4l1.4 .3M157.4 144.2l.1 .2 2.9 .1a1.78 1.78 0 0 1 2 1.1l.2 1.2 1.9-.3 1.6-1.1-.1-.7M157.6 144l-.2 .2M157.6 144a23 23 0 0 1 8.4 .6M158.8 150.6h.1M159.2 150.3l-1.9-.4-.1 .4"/>
<path d="M159.2 150.3l-.1 .3M159.2 150.3l.8 .1M161.4 150.6l-1.4-.2 1.4 .2M161.4 150.6l1.4 .6zM162.9 146.8v.3M163.9 153.9v.2h4v-.2M164.3 154.4h3.6M164.3 154.4l.1 .1M164.4 154.6h3.4M164.6 154.6l.1 .1M164.7 154.7l.2 .3M164.9 155h2.5l-.2 .1"/>
<path d="M164.9 155l.1 .1M165 159.8l.4 .1-.2 1.1-.5-.1zM165 155.1v.3h2.2v-.3M165 159.7v.1M165.2 157.5h.1M165.2 158.6l.5 .1-.3 1.2-.4-.2zM165.3 157.4a.83 .83 0 0 0 0 1M165.3 158.4l-.1 .2 .5 .1 .1-.3M165.3 154.1v.3M165.3 155.4v2M165.3 158.6h.1M165.3 158.4h1.6"/>
<path d="M165.3 157.5l.2 .4-.3 .4M165.4 159.8v.1M165.6 158.7h.1M166 157.5a.4 .4 0 0 0-.2 .6 .4 .4 0 0 0 .6 0 .4 .4 0 0 0-.1-.6M166 157.5h.3M166 145.8l-.5 .1M166 144.6l.1 .1M166 145.8l.4 .8M166.4 146.6l-3.9 .6-5.2 1.1M166.4 146.6l.1 .1M166.9 155.4v2h-1.6M166.9 154.1v.3"/>
<path d="M167 157.5l-.3 .4 .3 .4M167 157.4a.83 .83 0 0 1 0 1M167 157.5h.1M167.1 149.7l.9 4.2h-4.1a4.7 4.7 0 0 0-.9-2.4l-.2-.3M167.5 154.7l-.1 .3M167.6 154.6l-.1 .1M167.8 144.3l.1 1.4M167.9 145.7l.6 .1M167.9 154.4l-.1 .1M167.9 145.7h.1M168 144.2h.1M168 144.2l-.2 .1 1.3 .3"/>
<path d="M168 144.2l.9 .2M168.4 145.8h.1M168.4 145.8l-.5-.1-.8 4-.6-3M168.4 145.8l-1.1 5M168.9 144.5h.1M168.9 144.5l.2 .1M169.1 144.6l-.6 1.2M74.7 166.6h.1M163.9 163l-.3 .2 .7-.2M163.9 163l-.3 .1M164 164.1h.5M164.1 160.7l.6 .4"/>
<path d="M164.1 160.7l.2 .3zM164.3 161l1.1 1.1M164.4 162.9l.5-.2zM164.7 161.3l.4 .3zM164.7 160.9v.1M164.8 162.7h.1M165.1 161.4l.5 .5M165.1 161.6h.1M165.1 161v.1M165.2 161.1l-.7 3M165.2 161.1l-.5-.1-.7 3.1M165.3 162.7l-.5 .2"/>
<path d="M165.3 162.5h.1M165.4 162.4l-1.5 .6M165.4 162.4h.1M165.4 162.4l-1.3 9.2M165.4 162.1h.1M165.4 161.9l.1 .1M165.5 161.9l.3 .1M165.5 161.9h.1M165.5 162.4l-1.4 9.2M165.5 161.9l.1 .2M165.5 161.9v.2M165.5 162.1l-.2 .3h.2"/>
<path d="M165.5 162.1l-.1 .3M165.6 162.1l.2 .1M165.6 162.1l-.1 .3M165.6 162.1l-1.4 9.5M165.6 162.1l.1 .1M165.7 162.2l.1 .3M165.7 162.2l-1.4 9.4M165.8 162.5l-1.3 9.1 1.3-9.1M165.8 162h.1M165.8 162.4v-.2v.2M165.8 162.5h.1M165.8 162v.2"/>
<path d="M165.8 162.2h.1"/>
</g>
<!-- layer: 3 -->
<g fill="none" stroke="#000" stroke-width=".25">
<path d="M72.5 169.4h4.5M72.6 166.3h4.3M72.6 166.3l.2 .2M72.7 169.5v.1M72.7 169.6h.1M72.7 166.9h.1M72.7 166.5h.1M72.7 167h4.1M72.7 169.6h4.1M72.7 166.8v.1M72.8 166.8h.1M72.8 166.6h.1"/>
<path d="M72.8 166.8h4M72.8 166.6h4M73 166.6v.2M73.1 170.8l.3 .2 .2-.2M73.1 170.1l3.1 .1M73.1 169.6v.5M73.1 171.1v2.6M73.1 170.1h.6M73.2 173.7l.1 .5M73.2 171h2.9M73.2 171v.1M73.3 174.3h2.9"/>
<path d="M73.3 167v1.9l-.8 .5M73.3 168.7l.1 .2M73.3 168.8h2.9M73.3 168.9h2.9M73.4 165.4h2.7l-.1 .2h-2.4zM73.5 174.3v5.3h2.5v-5.3M73.5 165.3l-.1 .1M73.5 165.3h2.5M73.6 170.6l-.4-.1-.1 .4M73.6 170.6v.3h.6v-.3M73.6 170.6h.6M73.7 169.6v.5"/>
<path d="M73.7 165.6l.9 .1M73.8 165.6h.1M73.8 167.3v.8l.2 .1M73.9 165.7l.2 .3M73.9 167.3v.8M73.9 168.1l.2 .1M73.9 168.3h1.7M74 166.2l-.1 .1M74.1 165.9l-.1 .3M74.1 167.1l-.2 .2M74.2 170.8l.5 .2M74.3 169.6v.5h-.6"/>
<path d="M74.3 170.1h1M74.6 165.7h.3M74.6 165.7v.6M74.7 165.6v.5M74.7 170.4l-.5 .2M74.8 165.6v.5M74.8 170.4l.5 .2M74.8 166.1h-.1v.2M74.8 166.1v.2M74.9 165.7v.6M75.3 170.1h.5M75.3 169.6v.5"/>
<path d="M75.3 170.8l-.5 .2M75.3 170.6h.6v.3h-.6zM75.4 167.1l.2 .2M75.5 166.2l.1 .1M75.6 167.1h-1.6l-.2 .2M75.6 167.1l.2 .2M75.6 167.3v.8M75.6 168.1l-.2 .1M75.8 167.3v.8l-.2 .1M75.8 165.6l-.9 .1M75.8 165.6l-.3 .3v.3M75.8 169.6v.5"/>
<path d="M75.8 170.1h.6M75.9 170.6l.4-.1 .1 .4M75.9 170.8l.3 .2 .2-.2M76 165.3l.1 .1M76.1 171l.3 .1M76.2 167v1.9M76.2 168.7l-.1 .2M76.2 168.9l.8 .5M76.4 171.1v2.6l-.2 .5M76.4 170.1l-.2 .1v.2h-2.9v-.2M76.4 169.6v.5M76.5 166.6v.2"/>
<path d="M76.8 166.5h-4.1v.1M76.8 169.6h.1M76.8 166.5h.1M76.8 166.8v.1M76.8 166.9h.1M76.8 169.5v.1M76.9 166.3h-4.3M76.9 166.3h.1M76.9 166.3l-.1 .3M152.4 170.1l.8-.5h2.8l.8 .5zM152.4 170.1h4.4M152.5 170.2v.1"/>
<path d="M152.6 170.3h.1M152.6 170.3h4.1M152.9 171.3v.3M153 171.2l.2-.1 .3 .1M153 171.6l.2 .1 .3-.1M153 170.3v.5M153 171.8v2.6M153 170.8h.5M153 174.4l.2 .5M153.1 171.7h3.1M153.1 171.7h-.1M153.1 174.9h3"/>
<path d="M153.2 170.9h2.8v.2h-2.8zM153.2 169.2v.4M153.3 174.9v6.6h2.6v-6.6M153.5 171.3h.6v.3h-.6zM153.5 170.3v.5h.6M154.1 170.3v.5M154.1 171.2l.5-.1 .5 .1M154.1 171.6l.5 .1 .5-.1M154.1 170.8h1M155.1 170.3v.5h.6v-.5M155.1 171.3h.6v.3h-.6zM155.7 170.8h.6"/>
<path d="M155.8 171.2l.2-.1 .3 .1M155.8 171.6l.2 .1 .3-.1M156 169.2v.4M156 171.7h.1M156.2 171.7l.2 .8 1.8 .1M156.2 174.6l-.1 .3M156.2 170.3v.5l-.2 .1M156.3 171.3v.3M156.6 174.3l-.4 .3M156.7 170.2v.1M157.9 174.2l.3 .1M157.9 174.2l-1.4 .1"/>
<path d="M158.1 172.6h.3v1.7h-.3M158.1 172.6v.1M158.1 174.2v.1M158.4 172.7h-.3v1.5h.3"/>
</g>
<!-- layer: 1 -->
<path d="M152.7 169.9h.5M153.3 169.9h.1M153.5 169.9h.5M154.2 169.9h.1M154.3 169.9h.6M155 169.9h.1M155.2 169.9h.5M155.8 169.9h.1M156 169.9h.5M185.7 165.9h-8l-4.7 8.1M185.7 170.9h-8l-4.7 8.1" fill="none" stroke="#000" stroke-width=".25"/>
<!-- layer: POINT -->
<g fill="none" stroke="#000" stroke-width=".25">
<path d="M165.6 158.4l.1 15.2M166.7 158.4l.2 15.2M158.9 172.6h.7v1.9h-.7zM158.9 172.6h-.5v1.8h.5M159.6 172.6h1v1.8h-1M160.6 173.3h5.1M160.6 173.8h4.7M162.5 175.9l-.2 .2 .2 .5M162.5 178.3v-4h.8v4M163.3 176.6h.8M163.3 175.9h.8M164.1 176.6v-.7l.4-.7v2.1"/>
<path d="M164.1 176.6l.4 .7M164.5 175.2h.5v2.1h-.5M165 177.1h4.7M165.3 173.6h2v1.1h-2zM165.5 173h-.4v1h.2M165.5 174.7l-.1 .7h-.4M165.7 172.7h-.2v.9M166.9 173.3h1.1a.23 .23 0 0 1 .3 .2 .23 .23 0 0 1-.3 .3h-.7M167.1 174.7l.1 .7h2.5M167.6 175.2h.7v2.1h-.7zM171.2 173.8a1.24 1.24 0 0 0-1.5 1.2v2.6a1.21 1.21 0 0 0 1.5 1.1M171.2 175.4h.9v1.7h-.9"/>
<circle cx="164.8" cy="175.8" r=".29"/>
<circle cx="164.8" cy="176.8" r=".29"/>
<circle cx="165.7" cy="174.2" r=".41"/>
<circle cx="166.9" cy="174.1" r=".39"/>
<circle cx="168" cy="175.7" r=".37"/>
<circle cx="168" cy="176.8" r=".37"/>
</g>
<!-- layer: CEN -->
<g fill="none" stroke="#000" stroke-width=".21">
<path d="M74.7 142.9v.7M74.7 143.7v.1M74.7 143.9v.5M74.7 144.5v.1M74.7 144.8v.5M74.7 145.3v.2M74.7 145.6v.5M74.7 146.2v.1M74.7 146.4v.5M74.7 147v.1M74.7 147.2v.5M74.7 147.8v.1"/>
<path d="M74.7 148v.5M74.7 148.6v.1M74.7 148.9v.5M74.7 149.5v.1M74.7 149.7v.5M74.7 150.3v.1M74.7 150.5v.5M74.7 151.1v.1M74.7 151.3v.5M74.7 151.9v.1M74.7 152.1v.5M74.7 152.8h.1"/>
<path d="M74.7 152.9v.6M74.7 153.6h.1M74.7 153.8v.5M74.7 154.4v.1M74.7 154.6v.5M74.7 155.2v.1M74.7 155.4v.5M74.7 156v.1M74.7 156.2v.5M74.7 156.9h.1M74.7 157v.5M74.7 157.7h.1"/>
<path d="M74.7 157.9v.6"/>
</g>
<!-- layer: 1 -->
<path d="M172.7 173.9l.5 .3-1.1 1.2zM172.7 178.9l.5 .3-1.1 1.2z" fill="#000" stroke="#000" stroke-width=".21"/>
<!-- layer: BU -->
<path d="M81.9 93.7l.3-.2h9.4l.1 .2v6.5l-.2 1-.2 .2-9.1-.1-.3-1zM82.4 94h8.8l.1 6.5-.3 .1h-8.6zM82.7 101.8h8.2M91.6 101.1h.1" fill="none" stroke="#000" stroke-width=".25"/>
<!-- layer: 002 -->
<path d="M81.8 93.7v7.1M81.9 99.9l-.1 .3M82.1 93.3h9.4M82.1 93.3l-.3 .3M91.5 93.3l.3 .3M91.8 99.9l.1 .3M91.8 93.7v7.1M81.8 100.8a.95 .95 0 0 0 1 .9M91.8 100.8a.95 .95 0 0 1-.9 .9" fill="none" stroke="#000" stroke-width=".25"/>
<text font-size="6.6" x="176.7" y="167.2">R1/2</text>
<text font-size="6.4" x="26.9" y="30.5">DAELIM</text>
<text font-size="5.5" x="82.9" y="282.4">대림통상주식회사</text>
<text font-size="5.3" x="176.4" y="171.8">32</text>
<g font-size="3.7">
<text x="72.6" y="25.2">품</text>
<text x="88.7" y="25.2">명</text>
<text x="117.7" y="25.2">품</text>
<text x="130.1" y="25.2">번</text>
<text x="146.9" y="25.2">KS기호</text>
<text x="168.8" y="25.2">제도년월일</text>
<text x="31.4" y="42">비</text>
<text x="43.8" y="42">고</text>
</g>
<g font-size="2.9">
<text x="60.2" y="33.1">평면붙임 세면기/페데스탈 일체형</text>
<text x="116.4" y="32.9">DL-522SSGN</text>
<text x="151.9" y="32.9">L620</text>
<text x="171.8" y="32.9">25.10.20</text>
<text x="168.4" y="132.4">W.L</text>
<text x="41.3" y="212.5">F.L</text>
<text x="120.2" y="241.6">품 번</text>
<text x="143.7" y="241.6">품</text>
<text x="151.6" y="241.6">명</text>
<text x="169.4" y="241.4">수량</text>
<text x="181.8" y="241.5">비고</text>
</g>
<text font-size="2.8" x="46.6" y="243.3">※ NOTE</text>
<g font-size="2.2">
<text x="145.4" y="245.9">세면기</text>
<text x="171.6" y="245.8">1</text>
<text x="47.2" y="248.6">KS L 1551 위생도기에 따라</text>
<text x="116.7" y="246">DL-522SSGN</text>
<text x="139" y="250.7">대붙이온냉수혼합꼭지</text>
<text x="171.6" y="250.8">1</text>
<text x="46.8" y="256.7">①≤40mm : ±2mm (KS)</text>
<text x="46.9" y="252.7">실 제품 치수는 다음 허용공차 내에서 변할 수 있습니다.</text>
<text x="143.2" y="255.6">세면기폽업</text>
<text x="171.6" y="255.5">1</text>
<text x="46.8" y="260.8">②≥40mm : ±5% (KS)</text>
<text x="141" y="260.3">관붙이앵글밸브</text>
<text x="171.9" y="260.3">2</text>
<text x="46.8" y="264.9">③최대 허용공차 ≥ ±25mm (KS)</text>
<text x="141.8" y="265">세면기P트랩</text>
<text x="144.1" y="269.8">앵커볼트</text>
<text x="171.6" y="265.2">1</text>
<text x="46.9" y="270.6">주의 : 본 도면은 참고용입니다 정확한 시공을 위해서 반드시</text>
<text x="46.9" y="274.4">제품의 사이즈를 실측하고 시공하여 주시기 바랍니다.</text>
<text x="119.3" y="270.1">DFL-110</text>
<text x="171.6" y="270.2">1</text>
<text x="181.2" y="270.2">2개1조</text>
</g>
</svg>
